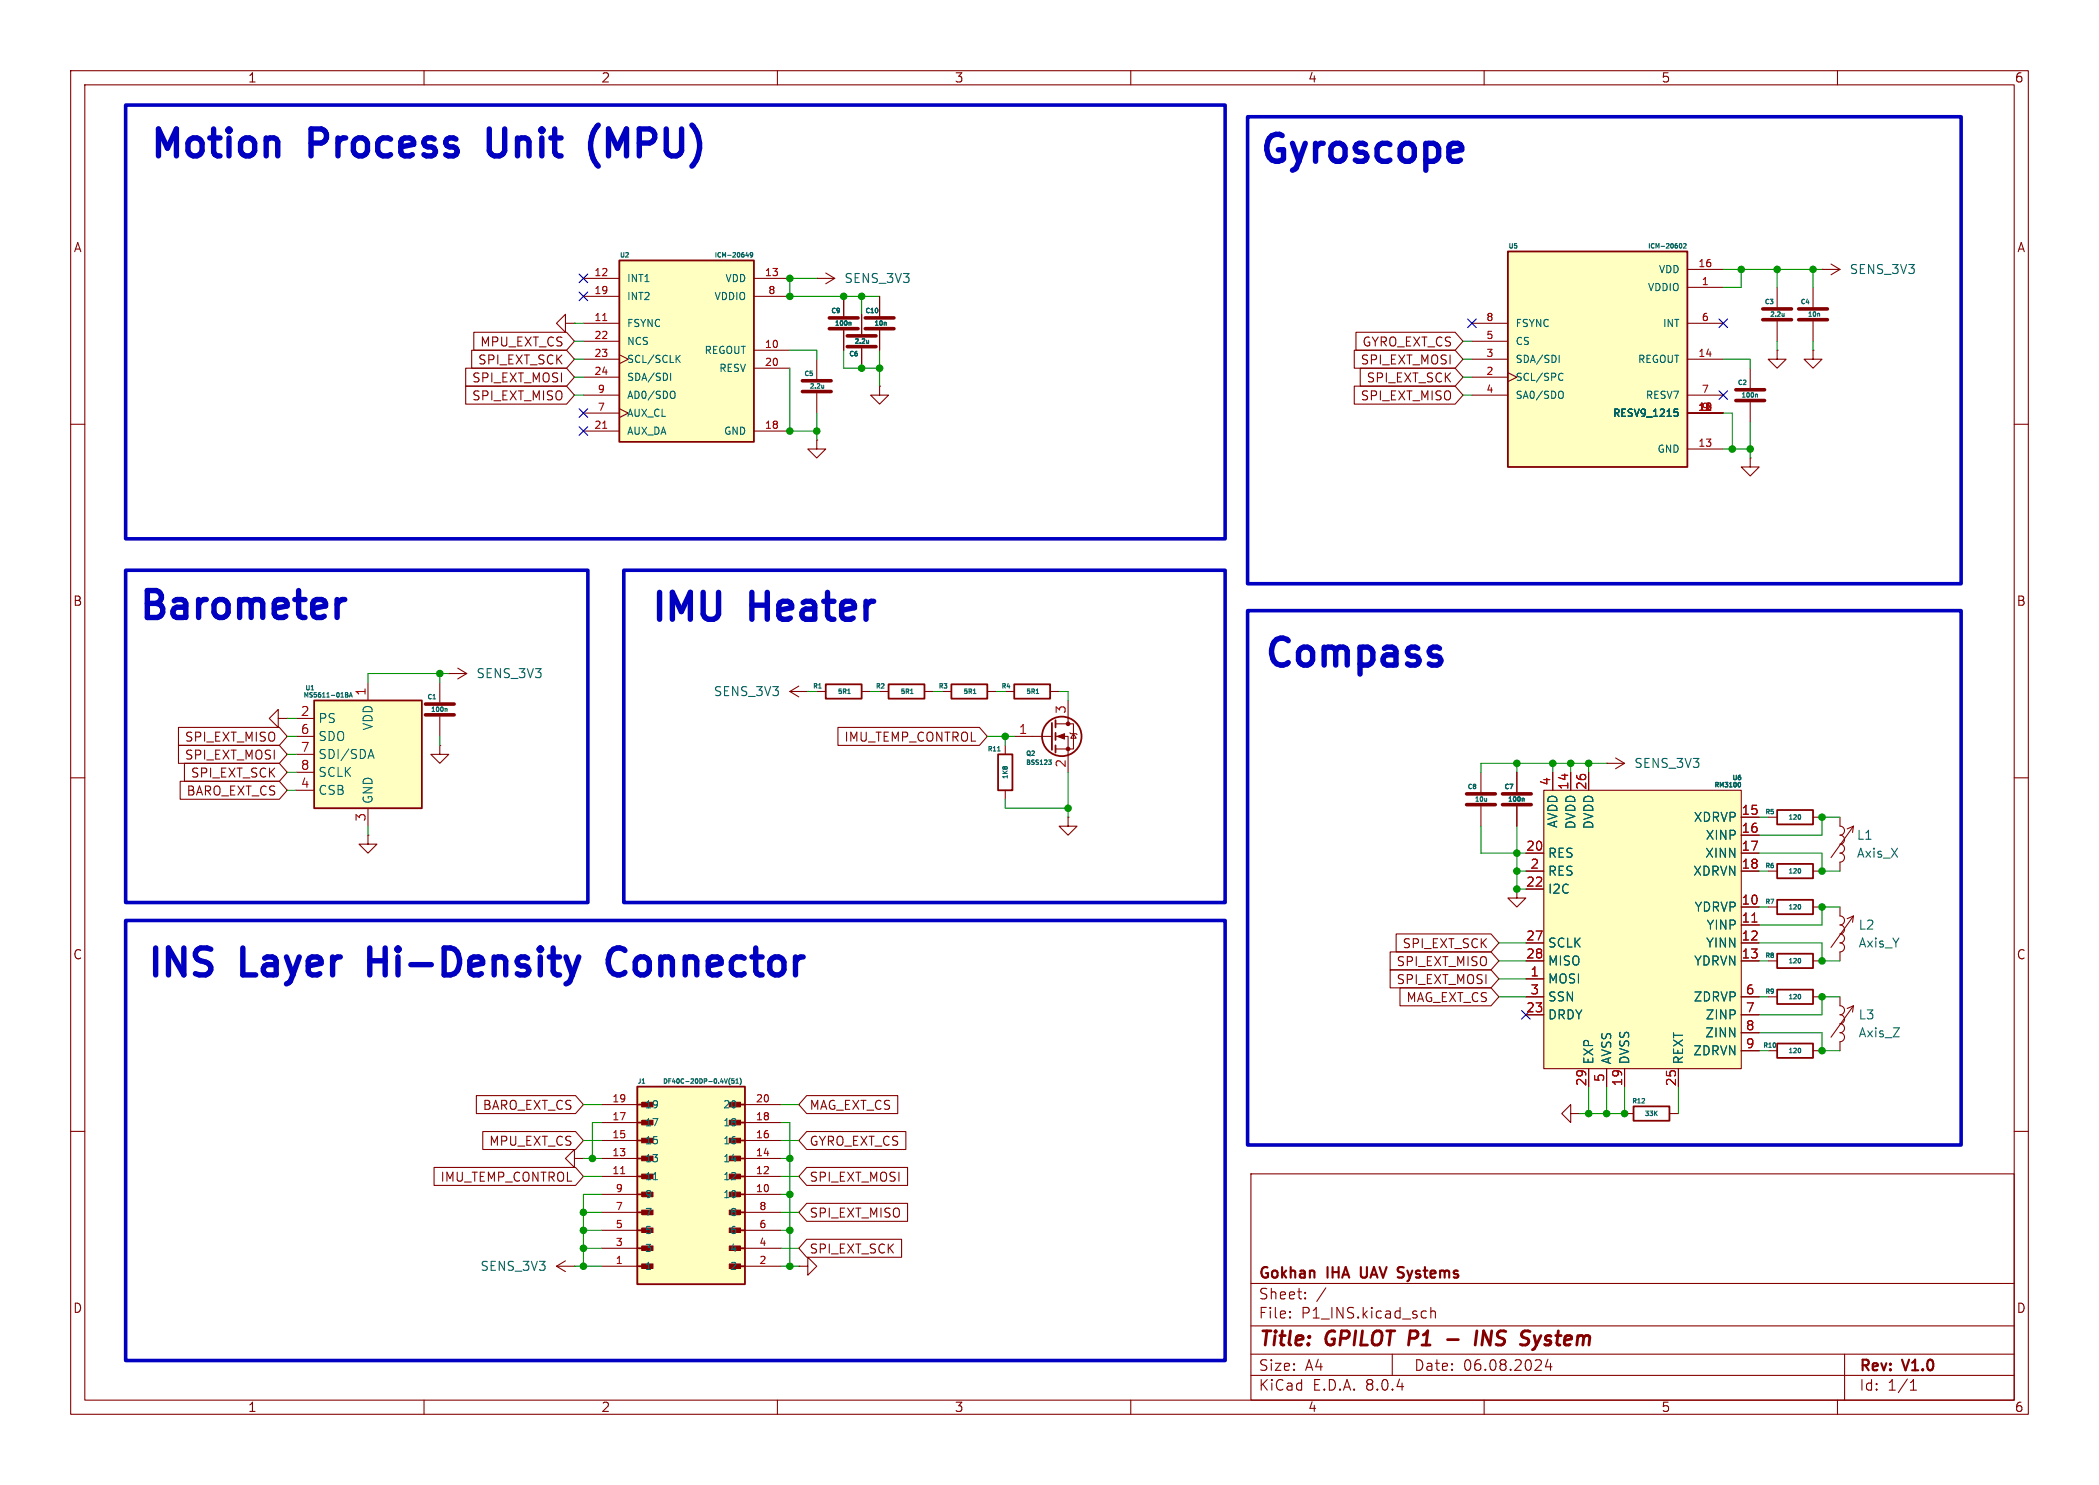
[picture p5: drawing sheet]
<svg xmlns="http://www.w3.org/2000/svg" width="297mm" height="210mm" viewBox="0 0 297 210" stroke-linecap="round" stroke-linejoin="round" font-family="sans-serif">
<g fill="none" stroke="#840000" stroke-width=".15">
<path d="M10 10h277v190h-277zM12 12h273v186h-273zM60 10v2M110 10v2M160 10v2M210 10v2M260 10v2M10 60h2M285 60h2M111.8 97.8l1.2 .8M111.8 97.8h2.5M113 97l-1.2 .8"/>
<path d="M114.3 97.8h.1M10 110h2M260.3 119.4a.64 .64 0 0 1 .7 .6 .64 .64 0 0 1-.7 .7M260.3 115.6v1.2a.64 .64 0 0 1 .7 .7 .64 .64 0 0 1-.7 .6 .64 .64 0 0 1 .7 .6 .64 .64 0 0 1-.7 .7M262.3 116.8l-3.2 4.5M262.3 116.8l-.9 .4M262.3 116.8l-.2 .9M285 110h2M250.2 123.2h1.3M250.2 135.9h1.3M250.2 128.3h1.3M256.5 123.2h1.3"/>
<path d="M256.5 135.9h1.3M256.5 128.3h1.3M260.3 120.6a.64 .64 0 0 1 .7 .7 .64 .64 0 0 1-.7 .6v1.3M10 160h2M250.2 141h1.3M256.5 141h1.3M285 160h2M81.3 163.8v-1.2l-1.3 1.2 1.3 1.3v-1.3h1.2M82.5 163.8h.1M177 166h108v32h-108zM60 198v2M110 198v2"/>
<path d="M160 198v2M177 194.5h108M177 191.5h108M177 187.5h108M177 181.5h108M182.5 186.3h.1l-.1 .1M182.5 186.3v.1M182.5 185.5v.1M182.5 185.5h.1l-.1 .1M184.7 183.6v.1M184.7 183.6h-.1l.1 .1M184.7 182.8v.1"/>
<path d="M184.7 182.8h-.1l.1 .1M187.6 182.1l-1.3 2M197 191.5v3M201.7 185.4l.1 .1M201.8 186.3l-.1 .1M202.5 184.9v1.5M202.5 185.5a.37 .37 0 0 1 .6 .1v.8M210 198v2M219 192.2l-.3 1.1h.9M219.4 192.8v1M260 198v2M261 191.5v6.5"/>
<path d="M270.3 196.6h.9M270.3 195.5l.4-.4v1.5"/>
</g>
<path d="M204.8 189.4h1.5M209 188.2l-.3 2M209.7 190.2l.2-2 .9 2M217.1 188.9l.3 1.3M217.4 190.2l-.3 .5-.3 .2M218 188.9l-.6 1.3" fill="none" stroke="#840000" stroke-width=".4"/>
<path d="M192.6 179.2v1.3M198.1 179.9l.4 .1M198.1 179.2l.5 .1M198.5 180.6l-.5 .1" fill="none" stroke="#840000" stroke-width=".3"/>
<path d="M251.5 140h5v2h-5zM251.5 122.2h5v2h-5zM251.5 134.9h5v2h-5zM251.5 127.3h5v2h-5z" fill="none" stroke="#840000" stroke-width=".25"/>
<path d="M254.6 122.8a.4 .4 0 0 1 0 .7M254.6 127.9a.4 .4 0 0 1 0 .7M254.6 135.5a.4 .4 0 0 1 0 .7M254.6 140.6a.4 .4 0 0 1 0 .7" fill="none" stroke="#006464" stroke-width=".15"/>
<path d="M90.2 153.7h15.2v27.9h-15.2z" fill="#ffffc2"/>
<g fill="none" stroke="#840000" stroke-width=".25">
<path d="M148.8 102.2v3.8M149.4 101.9v1M149.4 103.6v1M149.4 105.4v1M90.2 153.7h15.2v27.9h-15.2zM90.2 156.2h1.9M90.2 158.8h1.9M103.5 156.2h1.9M103.5 158.8h1.9M90.2 161.3h1.9M90.2 163.8h1.9M90.2 166.4h1.9"/>
<path d="M90.2 168.9h1.9M90.2 171.5h1.9M90.2 174h1.9M90.2 176.5h1.9M90.2 179.1h1.9M103.5 161.3h1.9M103.5 163.8h1.9M103.5 166.4h1.9M103.5 168.9h1.9M103.5 171.5h1.9M103.5 174h1.9M103.5 176.5h1.9"/>
<path d="M103.5 179.1h1.9"/>
<circle cx="150.2" cy="104.1" r="2.79"/>
</g>
<g fill="#840000" stroke="#840000" stroke-width=".15">
<path d="M90.8 155.9h1.6v.6h-1.6z"/>
<path d="M90.8 158.4h1.6v.7h-1.6z"/>
<path d="M90.8 161h1.6v.6h-1.6z"/>
<path d="M90.8 163.5h1.6v.6h-1.6z"/>
<path d="M90.8 166.1h1.6v.6h-1.6z"/>
<path d="M90.8 178.8h1.6v.6h-1.6z"/>
<path d="M103.2 155.9h1.6v.6h-1.6z"/>
<path d="M103.2 158.4h1.6v.7h-1.6z"/>
<path d="M103.2 161h1.6v.6h-1.6z"/>
<path d="M103.2 163.5h1.6v.6h-1.6z"/>
<path d="M103.2 166.1h1.6v.6h-1.6z"/>
<path d="M103.2 168.6h1.6v.6h-1.6z"/>
<path d="M103.2 171.1h1.6v.7h-1.6z"/>
<path d="M103.2 173.7h1.6v.6h-1.6z"/>
<path d="M103.2 176.2h1.6v.6h-1.6z"/>
<path d="M103.2 178.8h1.6v.6h-1.6z"/>
<path d="M149.6 104.1l1-.3v.7z"/>
<circle cx="151.1" cy="105.9" r=".25"/>
<circle cx="151.1" cy="102.4" r=".25"/>
</g>
<g fill="none" stroke="#840000" stroke-width=".15">
<path d="M115.6 39.4h.1M115.6 39.4h2.5M116.8 38.6l1.3 .8M118.1 39.4l-1.3 .7M124.5 54.6v1.3h1.2l-1.2 1.3-1.3-1.3h1.3M124.5 54.6h.1M124.5 41.9v2.8M124.5 46.7v2.8M247.6 64.8v1.2h1.3l-1.3 1.3-1.2-1.3h1.2M247.6 64.8h.1M63.5 95.3h.1M63.5 95.3h2.5"/>
<path d="M64.8 94.5l1.2 .8M66 95.3l-1.2 .7M151.1 99.1v3.3M39.4 101.6v-1.3l-1.3 1.3 1.3 1.3v-1.3h1.2M40.6 101.6h.1M52.1 118.1v1.3h1.2l-1.2 1.3-1.3-1.3h1.3M52.1 118.1h.1M62.2 105.4v1.3h1.3l-1.3 1.3-1.2-1.3h1.2M62.2 105.4h.1M143.5 104.1h5.3M149.4 104.1h1.7v5.1M149.4 102.4h2.5v3.5h-2.5"/>
<path d="M151.4 103.6l.1 .2h.8l.1 .1M151.9 103.8l.4 .6h-.8zM85.1 158.8h5.1M85.1 156.2h5.1M105.4 158.8h5.1M105.4 156.2h5.1M85.1 179.1h5.1M85.1 168.9h5.1M85.1 166.4h5.1M85.1 163.8h5.1M85.1 161.3h5.1M85.1 176.5h5.1"/>
<path d="M85.1 174h5.1M85.1 171.5h5.1M105.4 179.1h5.1M105.4 168.9h5.1M105.4 166.4h5.1M105.4 163.8h5.1M105.4 161.3h5.1M105.4 176.5h5.1M105.4 174h5.1M105.4 171.5h5.1M113 179.1h1.3v-1.3l1.3 1.3-1.3 1.2v-1.2M113 179.1h.1"/>
</g>
<path d="M125.3 45.6l.1 .4M148.4 107.5h.4l-.3 .2 .2 .1 .1 .2-.3 .1M90.9 153.2h.3M103.3 152.5a.73 .73 0 0 0 0 .9M103.9 152.6h-.3l-.1 .3 .3-.1 .1 .3h-.4M104.1 153.2h.4M104.1 152.7l.2-.1v.6M104.7 152.5a.73 .73 0 0 1 0 .9M92.4 166.8h.6" fill="none" stroke="#006464" stroke-width=".15"/>
<path d="M87.8 166h.6" fill="none" stroke="#a90000" stroke-width=".15"/>
<path d="M122.4 46.5h4.1M122.4 45h4.1" fill="none" stroke="#840000" stroke-width=".51"/>
<path d="M213.4 35.6h25.4v30.4h-25.4z" fill="#ffffc2"/>
<path d="M213.4 35.6h25.4v30.4h-25.4z" fill="none" stroke="#840000" stroke-width=".25"/>
<g fill="none" stroke="#840000" stroke-width=".15">
<path d="M238.8 38.1h5M257.8 38.1h.1M257.8 38.1h2.5M259.1 37.3l1.2 .8M260.3 38.1l-1.2 .8M80 45.7v-1.2l-1.3 1.2 1.3 1.3v-1.3h1.3M81.3 45.7h.1M119.4 41.9v2.8M119.4 46.7v2.8M121.9 44.5v2.7M121.9 49.3v2.8M208.3 50.8h5.1"/>
<path d="M208.3 53.3h5.1M208.3 55.9h5.1M208.3 48.3h5.1M208.3 45.7h5.1M213.4 52.7l1.2 .6-1.2 .7M238.8 40.6h5M238.8 58.4h5M238.8 50.8h5M238.8 55.9h5M238.8 45.7h5M247.6 52.1v2.8M247.6 56.9v2.8"/>
<path d="M251.5 49.5v1.3h1.2l-1.2 1.3-1.3-1.3h1.3M251.5 49.5h.1M251.5 40.6v2.8M251.5 45.5v2.8M256.5 49.5v1.3h1.3l-1.3 1.3-1.2-1.3h1.2M256.5 49.5h.1M256.5 40.6v2.8M256.5 45.5v2.8M115.6 62.2v1.3h1.2l-1.2 1.3-1.3-1.3h1.3M115.6 62.2h.1M238.8 63.5h5"/>
</g>
<g fill="none" stroke="#006464" stroke-width=".15">
<path d="M237.7 34.5l.1-.1a.31 .31 0 0 1 .2 .4 .31 .31 0 0 1-.3 .3M238.2 34.5l.3-.1 .1 .2-.4 .5h.4M120.2 45.6h.2v.4M122.9 48.1v.4M122.9 48.5h-.2M220.6 50.2v1.1M220.8 55.3a.34 .34 0 0 1 .4 .4v.3a.34 .34 0 0 1-.4 .3M220.9 52.8l.3 .1M221.2 53.7l-.3 .1M236.9 57.9h.5M237 58.3h.3l.2 .1-.1 .4-.4 .1M248.4 55.8h.2l.1 .4"/>
<path d="M252.4 44.3v.4M252.4 44.7h-.1M257.4 44.3l.1 .4"/>
</g>
<path d="M117.3 46.5h4.1M117.3 45h4.1M119.9 49h4.1M119.9 47.5h4.1M245.6 56.6h4.1M245.6 55.1h4.1M249.4 45.2h4.1M249.4 43.7h4.1M254.5 45.2h4.1M254.5 43.7h4.1" fill="none" stroke="#840000" stroke-width=".51"/>
<path d="M87.6 36.8h19.1v25.7h-19.1z" fill="#ffffc2"/>
<path d="M87.6 36.8h19.1v25.7h-19.1z" fill="none" stroke="#840000" stroke-width=".25"/>
<g fill="none" stroke="#840000" stroke-width=".15">
<path d="M82.5 39.4h5.1M106.7 39.4h5.1M82.5 45.7h5.1M82.5 41.9h5.1M82.5 48.3h5.1M82.5 50.8h5.1M82.5 53.3h5.1M82.5 58.4h5.1M82.5 55.9h5.1M87.6 50.2l1.3 .6-1.3 .6M87.6 57.8l1.3 .6-1.3 .7M106.7 49.5h5.1"/>
<path d="M106.7 41.9h5.1M106.7 52.1h5.1M82.5 61h5.1M106.7 61h5.1M209.5 109.2v2.8M209.5 114v2.8M227.3 108h.1M227.3 108h2.6M228.6 107.2l1.3 .8M229.9 108l-1.3 .7"/>
</g>
<path d="M85.3 45.3h.6M85.3 60.6h.6" fill="none" stroke="#a90000" stroke-width=".15"/>
<path d="M105.7 35.7l-.2 .4h.4M105.8 35.9v.5M106.5 36l-.1 .1h-.2v-.3l.2-.1 .1 .1v.4l-.3 .2M94.9 52.8v1M95.3 55.3l.1 .1a.65 .65 0 0 1-.1 .9M95.8 50.7l.4 .6M96.2 50.2l-.5 .6M210.3 113.3h.1M210.3 112.9v.4" fill="none" stroke="#006464" stroke-width=".15"/>
<path d="M207.5 113.8h4.1M207.5 112.3h4.1" fill="none" stroke="#840000" stroke-width=".51"/>
<path d="M44.4 99.1h15.3v15.2h-15.3z" fill="#ffffc2"/>
<path d="M44.4 99.1h15.3v15.2h-15.3z" fill="none" stroke="#840000" stroke-width=".25"/>
<path d="M115.6 50.8v2.8M115.6 55.6v2.8M52.1 96.5v2.6M41.9 101.6h2.5M41.9 111.8h2.5M41.9 104.1h2.5M41.9 106.7h2.5M41.9 109.2h2.5M52.1 114.3v2.5" fill="none" stroke="#840000" stroke-width=".15"/>
<path d="M116.5 54.5v.4M116.5 54.8l-.1 .1M44 97.6h.4M48.9 97.9h.2l.1 .2-.1 .2 .1 .2-.1 .1h-.2zM48.9 98.3h.2M49.4 98.6l.2-.7 .2 .7M49.5 98.4h.3M52.2 106.9h.6M52.5 106l.4 1.3" fill="none" stroke="#006464" stroke-width=".15"/>
<path d="M113.5 55.4h4.1M113.5 53.8h4.1" fill="none" stroke="#840000" stroke-width=".51"/>
<path d="M218.4 111.8h28v39.3h-28z" fill="#ffffc2"/>
<g fill="none" stroke="#840000" stroke-width=".15">
<path d="M65.9 54.6h14.3l1.1 1.3-1.1 1.3h-14.3zM65.9 52.1h14.3l1.1 1.2-1.1 1.3h-14.3zM66.7 49.5h13.5l1.1 1.3-1.1 1.3h-13.5zM67 47h13.2l1.1 1.3-1.1 1.2h-13.2zM119.4 41.9v2.8M119.4 46.7v2.8M121.9 44.5v2.7M121.9 49.3v2.8M124.5 41.9v2.8M124.5 46.7v2.8M191.6 54.6h14.3l1.1 1.3-1.1 1.3h-14.3zM191.6 49.5h14.3l1.1 1.3-1.1 1.3h-14.3z"/>
<path d="M191.9 47h14l1.1 1.3-1.1 1.2h-14zM192.5 52.1h13.4l1.1 1.2-1.1 1.3h-13.4zM62.2 96.5v2.8M115.6 97.8h1.2M121.9 97.8h1.3M124.5 97.8h1.2M130.8 97.8h1.3M133.3 97.8h1.3M139.7 97.8h1.3M142.2 97.8h1.3M148.6 97.8h1.3M25.3 105.4h14.2l1.1 1.3-1.1 1.3h-14.2z"/>
<path d="M25.3 102.9h14.2l1.1 1.2-1.1 1.3h-14.2zM25.5 110.5h14l1.1 1.3-1.1 1.2h-14zM26.1 107.9h13.4l1.1 1.3-1.1 1.3h-13.4zM62.2 101.3v2.8M118.6 102.9h20l1.1 1.2-1.1 1.3h-20zM142.2 105.4v1.3M142.2 111.8v1.2M151.1 115.6v1.2h1.3l-1.3 1.3-1.2-1.3h1.2M151.1 115.6h.1M214.6 109.2v2.8M214.6 114v2.8M218.4 111.8h28v39.3h-28z"/>
<path d="M219.7 109.2v2.6M222.2 109.2v2.6M224.8 109.2v2.6M246.4 115.6h2.5M246.4 118.1h2.5M250.2 115.6h1.3M256.5 115.6h1.3M196.7 134.6h14.3l1.1 1.3-1.1 1.3h-14.3zM196.7 137.2h14.3l1.1 1.2-1.1 1.3h-14.3zM197.5 132.1h13.5l1.1 1.3-1.1 1.2h-13.5zM198.1 139.7h12.9l1.1 1.3-1.1 1.2h-12.9zM214.6 125.7v1.3h1.3l-1.3 1.3-1.2-1.3h1.2"/>
<path d="M214.6 125.7h.1M215.9 138.4h2.5M215.9 133.4h2.5M215.9 135.9h2.5M215.9 120.7h2.5M215.9 123.2h2.5M215.9 125.7h2.5M246.4 128.3h2.5M246.4 130.8h2.5M246.4 133.4h2.5M246.4 135.9h2.5M246.4 120.7h2.5"/>
<path d="M246.4 123.2h2.5M260.3 133.3a.64 .64 0 0 1 .7 .7 .64 .64 0 0 1-.7 .6v1.3M260.3 128.3v1.2a.64 .64 0 0 1 .7 .7 .64 .64 0 0 1-.7 .6 .64 .64 0 0 1 .7 .6 .64 .64 0 0 1-.7 .7 .64 .64 0 0 1 .7 .6 .64 .64 0 0 1-.7 .7M262.3 129.5l-3.2 4.5M262.3 129.5l-.9 .4M262.3 129.5l-.2 .9M67.4 154.9h14l1.1 1.3-1.1 1.3h-14zM114.1 154.9h12.9v2.6h-12.9l-1.1-1.3zM215.9 143.5h2.5M215.9 141h2.5M222.2 157.5v-1.3l-1.2 1.3 1.2 1.3v-1.3h1.3M223.5 157.5h.1"/>
<path d="M224.8 151.1v2.6M227.3 151.1v2.6M229.9 151.1v2.6M229.9 157.5h1.2M236.2 157.5h1.3M237.5 151.1v2.6M246.4 143.5h2.5M246.4 141h2.5M246.4 146.1h2.5M246.4 148.6h2.5M250.2 148.6h1.3M256.5 148.6h1.3"/>
<path d="M260.3 146a.64 .64 0 0 1 .7 .7 .64 .64 0 0 1-.7 .6v1.3M260.3 141v1.2a.64 .64 0 0 1 .7 .7 .64 .64 0 0 1-.7 .6 .64 .64 0 0 1 .7 .6 .64 .64 0 0 1-.7 .7 .64 .64 0 0 1 .7 .6 .64 .64 0 0 1-.7 .7M262.3 142.2l-3.2 4.5M262.3 142.2l-.9 .4M262.3 142.2l-.2 .9M61.4 165.1h20l1.1 1.3-1.1 1.2h-20zM68.3 160h13.1l1.1 1.3-1.1 1.3h-13.1zM78.7 179.1l1.3 .7M78.7 179.1h2.6M80 178.3l-1.3 .8M81.3 179.1h.1M114.1 165.1h14.3v2.5h-14.3l-1.1-1.2z"/>
<path d="M114.1 160h14.1v2.6h-14.1l-1.1-1.3zM114.1 175.3h13.5v2.5h-13.5l-1.1-1.3zM114.1 170.2h14.3v2.5h-14.3l-1.1-1.2z"/>
</g>
<path d="M247.9 130.4h.7" fill="none" stroke="#a90000" stroke-width=".15"/>
<g fill="none" stroke="#006464" stroke-width=".15">
<path d="M120.2 45.6h.2v.4M122.9 48.1v.4M122.9 48.5h-.2M125.3 45.6l.1 .4M61.3 98.8h.3M115.8 97.3h.4M119.9 98.1h.4M128.8 98.1h.4M137.7 98.1h.4M146.6 98.1h.4M63 100.2h.2l.1 .4M141.2 106.2h.3"/>
<path d="M142 108.4l-.1 .1M142 108.4h.1M142 108.4l.1 .1M142.2 108.5h.3M215.4 112.9h.2l.1 .4M246.3 110.8v.4l-.2 .1M254.6 115.2a.4 .4 0 0 1 0 .7M232.3 156h.4M232.7 155.4v.2M234.2 157.4l.3 .4M234.5 157.1l-.4 .4M254.6 148.2a.4 .4 0 0 1 0 .7"/>
</g>
<path d="M116.8 96.8h5.1v2h-5.1zM125.7 96.8h5.1v2h-5.1zM134.6 96.8h5.1v2h-5.1zM143.5 96.8h5.1v2h-5.1zM141.2 106.7h2.1v5.1h-2.1zM251.5 114.6h5v2h-5zM231.1 156.5h5.1v2h-5.1zM251.5 147.6h5v2h-5z" fill="none" stroke="#840000" stroke-width=".25"/>
<path d="M60.2 99.6h4.1M60.2 101.1h4.1M212.6 113.8h4.1M212.6 112.3h4.1" fill="none" stroke="#840000" stroke-width=".51"/>
<path d="M84.7 17.7a4.4 4.4 0 0 0 0 5.8M47.7 84.8v2.5M48.8 84.8a.97 .97 0 0 0-1.1 .7M81.9 135.3l-.9 2.6M87.7 134.1a1.28 1.28 0 0 0-1.4 .9 2.44 2.44 0 0 0 .5 2.7l.5 .2h.4" fill="none" stroke="#0000c2" stroke-width=".76"/>
<path d="M17.8 14.9h155.6v61.3h-155.6zM176.5 16.5h101v66.1h-101zM17.8 80.6h65.4v47h-65.4zM88.3 80.6h85.1v47h-85.1zM176.5 86.4h101v75.5h-101zM17.8 130.2h155.6v62.2h-155.6z" fill="none" stroke="#0000c2" stroke-width=".51"/>
<g fill="none" stroke="#009600" stroke-width=".15">
<path d="M115.6 39.4h-3.8v2.5h12.7M243.8 38.1h14M246.4 38.1v2.5h-2.6M251.5 38.1v2.5M256.5 38.1v2.5M81.3 45.7h1.2M81.3 48.3h1.2M81.3 50.8h1.2M81.3 53.3h1.2M81.3 55.9h1.2M111.8 52.1v8.9h3.8M111.8 49.5h3.8v1.3"/>
<path d="M115.6 58.4v3.8M119.4 49.5v2.6h5.1M121.9 41.9v2.6M124.5 49.5v5.1M207 48.3h1.3M207 50.8h1.3M207 53.3h1.3M207 55.9h1.3M243.8 50.8h3.8v1.3M243.8 58.4h1.3v5.1M247.6 59.7v5.1M251.5 48.3v1.2"/>
<path d="M256.5 48.3v1.2M243.8 63.5h3.8M62.2 95.3v1.2M63.5 95.3h-11.4v1.2M114.3 97.8h1.3M123.2 97.8h1.3M132.1 97.8h1.2M141 97.8h1.2M149.9 97.8h1.2v1.3M40.6 101.6h1.3M40.6 106.7h1.3M40.6 104.1h1.3"/>
<path d="M40.6 111.8h1.3M40.6 109.2h1.3M52.1 116.8v1.3M62.2 104.1v1.3M139.7 104.1h3.8M142.2 113v1.3h8.9M142.2 104.1v1.3M151.1 109.2v6.4M209.5 116.8v3.9h6.4M214.6 108v1.2M214.6 116.8v8.9h1.3M219.7 108v1.2"/>
<path d="M222.2 108v1.2M224.8 108v1.2M227.3 108h-17.8v1.2M248.9 115.6h1.3M260.3 115.6h-2.5v2.5h-8.9M212.1 133.4h3.8M212.1 135.9h3.8M212.1 138.4h3.8M214.6 123.2h1.3M248.9 120.7h8.9v2.5h2.5M248.9 133.4h8.9v2.5h2.5M248.9 123.2h1.3"/>
<path d="M248.9 128.3h1.3M248.9 135.9h1.3M260.3 128.3h-2.5v2.5h-8.9M82.5 156.2h2.6M85.1 158.8h-1.3v5M110.5 158.8h1.3v20.3M110.5 156.2h2.5M212.1 141h3.8M224.8 153.7v3.8M227.3 153.7v3.8M229.9 153.7v3.8h-6.4M237.5 153.7v3.8"/>
<path d="M248.9 146.1h8.9v2.5h2.5M248.9 141h1.3M248.9 148.6h1.3M260.3 141h-2.5v2.5h-8.9M81.3 179.1h3.8M82.5 161.3h2.6M82.5 163.8h2.6M82.5 174h2.6M82.5 171.5h2.6M82.5 166.4h2.6M82.5 176.5h2.6M85.1 168.9h-2.6v10.2"/>
<path d="M110.5 161.3h2.5M110.5 163.8h1.3M110.5 179.1h2.5M110.5 174h1.3M110.5 168.9h1.3M110.5 171.5h2.5M110.5 166.4h2.5M110.5 176.5h2.5"/>
</g>
<g fill="none" stroke="#000084" stroke-width=".15">
<path d="M81.9 38.8l1.3 1.2M83.2 38.8l-1.3 1.2M81.9 57.8l1.3 1.2M81.9 41.3l1.3 1.2M83.2 57.8l-1.3 1.2M83.2 41.3l-1.3 1.2M207.7 45.1l1.2 1.2M208.9 45.1l-1.2 1.2M243.2 55.3l1.2 1.2M243.2 45.1l1.2 1.2M244.4 55.3l-1.2 1.2M244.4 45.1l-1.2 1.2"/>
<path d="M81.9 60.4l1.3 1.2M83.2 60.4l-1.3 1.2M215.3 142.9l1.2 1.2M216.5 142.9l-1.2 1.2"/>
</g>
<g fill="#009600" stroke="#009600" stroke-width=".15">
<circle cx="124.5" cy="52.1" r=".46"/>
<circle cx="151.1" cy="114.3" r=".46"/>
<circle cx="111.8" cy="39.4" r=".46"/>
<circle cx="142.2" cy="104.1" r=".46"/>
<circle cx="121.9" cy="52.1" r=".46"/>
<circle cx="119.4" cy="41.9" r=".46"/>
<circle cx="121.9" cy="41.9" r=".46"/>
<circle cx="111.8" cy="179.1" r=".46"/>
<circle cx="111.8" cy="168.9" r=".46"/>
<circle cx="111.8" cy="174" r=".46"/>
<circle cx="111.8" cy="163.8" r=".46"/>
<circle cx="62.2" cy="95.3" r=".46"/>
<circle cx="83.8" cy="163.8" r=".46"/>
<circle cx="82.5" cy="179.1" r=".46"/>
<circle cx="82.5" cy="176.5" r=".46"/>
<circle cx="82.5" cy="174" r=".46"/>
<circle cx="82.5" cy="171.5" r=".46"/>
<circle cx="111.8" cy="61" r=".46"/>
<circle cx="115.6" cy="61" r=".46"/>
<circle cx="111.8" cy="41.9" r=".46"/>
<circle cx="222.2" cy="108" r=".46"/>
<circle cx="214.6" cy="108" r=".46"/>
<circle cx="219.7" cy="108" r=".46"/>
<circle cx="224.8" cy="108" r=".46"/>
<circle cx="245.1" cy="63.5" r=".46"/>
<circle cx="247.6" cy="63.5" r=".46"/>
<circle cx="214.6" cy="120.7" r=".46"/>
<circle cx="214.6" cy="123.2" r=".46"/>
<circle cx="214.6" cy="125.7" r=".46"/>
<circle cx="257.8" cy="128.3" r=".46"/>
<circle cx="257.8" cy="135.9" r=".46"/>
<circle cx="257.8" cy="115.6" r=".46"/>
<circle cx="257.8" cy="123.2" r=".46"/>
<circle cx="257.8" cy="141" r=".46"/>
<circle cx="257.8" cy="148.6" r=".46"/>
<circle cx="251.5" cy="38.1" r=".46"/>
<circle cx="246.4" cy="38.1" r=".46"/>
<circle cx="256.5" cy="38.1" r=".46"/>
<circle cx="227.3" cy="157.5" r=".46"/>
<circle cx="224.8" cy="157.5" r=".46"/>
<circle cx="229.9" cy="157.5" r=".46"/>
</g>
<g font-size="5.3" fill="#0000c2">
<text x="20.8" y="23.4">Motion</text>
<text x="43.9" y="23.4">Process</text>
<text x="70.6" y="23.4">Unit</text>
<text x="86.5" y="23.4">(MPU)</text>
<text x="177.8" y="24.1">Gyroscope</text>
<text x="19.2" y="88.7">Barometer</text>
<text x="91.7" y="88.9">IMU</text>
<text x="106.2" y="88.9">Heater</text>
<text x="178.4" y="95.4">Compass</text>
<text x="20.4" y="139.2">INS</text>
<text x="34.2" y="139.2">Layer</text>
<text x="53.7" y="139.2">Hi-Density</text>
<text x="89.2" y="139.2">Connector</text>
</g>
<g font-size="2.8" fill="#840000">
<text x="178" y="190.9">Title:</text>
<text x="187.7" y="190.9">GPILOT P1</text>
<text x="211.2" y="190.9">INS</text>
<text x="218.5" y="190.9">System</text>
</g>
<g font-size="2.1" fill="#840000">
<text x="178" y="184">Sheet:</text>
<text x="178" y="181.2">Gokhan</text>
<text x="187.9" y="181.2">IHA</text>
<text x="193.2" y="181.2">UAV</text>
<text x="199.1" y="181.2">Systems</text>
<text x="178" y="186.7">File:</text>
<text x="184.1" y="186.7">P1_INS.kicad_sch</text>
<text x="178" y="196.9">KiCad</text>
<text x="178" y="194.1">Size:</text>
<text x="184.7" y="194.1">A4</text>
<text x="185.7" y="196.9">E.D.A.</text>
<text x="193.3" y="196.9">8.0.4</text>
<text x="200" y="194.1">Date:</text>
<text x="207" y="194.1">06.08.2024</text>
<text x="263" y="194.3">Rev:</text>
<text x="263" y="196.9">Id:</text>
<text x="267.1" y="196.9">1/1</text>
<text x="269.4" y="194.3">V1.0</text>
</g>
<g font-size="1.8" fill="#840000">
<text x="35" y="11.9">1</text>
<text x="85" y="11.9">2</text>
<text x="135" y="11.9">3</text>
<text x="185" y="11.9">4</text>
<text x="235" y="11.9">5</text>
<text x="285" y="11.9">6</text>
<text x="10.3" y="35.9">A</text>
<text x="285.3" y="35.9">A</text>
<text x="67.6" y="51.8">SPI_EXT_SCK</text>
<text x="67.9" y="49.2">MPU_EXT_CS</text>
<text x="192.4" y="51.8">SPI_EXT_MOSI</text>
<text x="192.7" y="49.2">GYRO_EXT_CS</text>
<text x="66.7" y="56.8">SPI_EXT_MISO</text>
<text x="66.7" y="54.3">SPI_EXT_MOSI</text>
<text x="192.4" y="56.8">SPI_EXT_MISO</text>
<text x="193.3" y="54.3">SPI_EXT_SCK</text>
<text x="10.3" y="85.9">B</text>
<text x="285.3" y="85.9">B</text>
<text x="26.1" y="107.6">SPI_EXT_MOSI</text>
<text x="26.1" y="105.1">SPI_EXT_MISO</text>
<text x="119.4" y="105.1">IMU_TEMP_CONTROL</text>
<text x="26.3" y="112.7">BARO_EXT_CS</text>
<text x="26.9" y="110.2">SPI_EXT_SCK</text>
<text x="10.3" y="135.9">C</text>
<text x="197.5" y="136.8">SPI_EXT_MISO</text>
<text x="198.4" y="134.3">SPI_EXT_SCK</text>
<text x="285.3" y="135.9">C</text>
<text x="197.5" y="139.4">SPI_EXT_MOSI</text>
<text x="198.9" y="141.9">MAG_EXT_CS</text>
<text x="68.2" y="157.2">BARO_EXT_CS</text>
<text x="114.5" y="157.2">MAG_EXT_CS</text>
<text x="62.2" y="167.3">IMU_TEMP_CONTROL</text>
<text x="69.1" y="162.2">MPU_EXT_CS</text>
<text x="114.5" y="167.3">SPI_EXT_MOSI</text>
<text x="114.5" y="162.2">GYRO_EXT_CS</text>
<text x="114.5" y="172.4">SPI_EXT_MISO</text>
<text x="114.5" y="177.5">SPI_EXT_SCK</text>
<text x="10.3" y="185.9">D</text>
<text x="285.3" y="185.9">D</text>
<text x="35" y="199.9">1</text>
<text x="85" y="199.9">2</text>
<text x="135" y="199.9">3</text>
<text x="185" y="199.9">4</text>
<text x="235" y="199.9">5</text>
<text x="285" y="199.9">6</text>
</g>
<g font-size="1.8" fill="#006464">
<text x="119.4" y="40.2">SENS_3V3</text>
<text x="261.6" y="39">SENS_3V3</text>
<text x="67.3" y="96.1">SENS_3V3</text>
<text x="100.9" y="98.7">SENS_3V3</text>
<text x="45" y="102.5">PS</text>
<text x="45" y="105">SDO</text>
<text x="45" y="107.5">SDI/SDA</text>
<text x="52.9" y="103.4" transform="rotate(-90 52.9 103.4)">VDD</text>
<text x="45" y="112.6">CSB</text>
<text x="45" y="110.1">SCLK</text>
<text x="52.9" y="113.8" transform="rotate(-90 52.9 113.8)">GND</text>
<text x="231.1" y="108.8">SENS_3V3</text>
<text x="220.6" y="117.2" transform="rotate(-90 220.6 117.2)">AVDD</text>
<text x="223.1" y="117.4" transform="rotate(-90 223.1 117.4)">DVDD</text>
<text x="225.7" y="117.4" transform="rotate(-90 225.7 117.4)">DVDD</text>
<text x="239.6" y="116.4">XDRVP</text>
<text x="241.3" y="119">XINP</text>
<text x="262.6" y="119">L1</text>
<text x="218.9" y="124.1">RES</text>
<text x="218.9" y="121.5">RES</text>
<text x="239.5" y="124.1">XDRVN</text>
<text x="241.2" y="121.5">XINN</text>
<text x="262.6" y="121.5">Axis_X</text>
<text x="218.9" y="126.6">I2C</text>
<text x="239.7" y="129.1">YDRVP</text>
<text x="241.4" y="131.7">YINP</text>
<text x="262.9" y="131.7">L2</text>
<text x="218.9" y="134.2">SCLK</text>
<text x="218.9" y="136.8">MISO</text>
<text x="239.6" y="136.8">YDRVN</text>
<text x="241.3" y="134.2">YINN</text>
<text x="262.9" y="134.2">Axis_Y</text>
<text x="218.9" y="139.3">MOSI</text>
<text x="218.9" y="141.8">SSN</text>
<text x="239.6" y="141.8">ZDRVP</text>
<text x="218.9" y="144.4">DRDY</text>
<text x="239.5" y="149.5">ZDRVN</text>
<text x="241.2" y="146.9">ZINN</text>
<text x="241.3" y="144.4">ZINP</text>
<text x="262.9" y="144.4">L3</text>
<text x="262.9" y="146.9">Axis_Z</text>
<text x="225.7" y="150.6" transform="rotate(-90 225.7 150.6)">EXP</text>
<text x="228.2" y="150.6" transform="rotate(-90 228.2 150.6)">AVSS</text>
<text x="230.7" y="150.6" transform="rotate(-90 230.7 150.6)">DVSS</text>
<text x="238.4" y="150.6" transform="rotate(-90 238.4 150.6)">REXT</text>
<text x="67.9" y="179.9">SENS_3V3</text>
</g>
<g font-size="1.8" fill="#a90000">
<text x="42.5" y="101.3">2</text>
<text x="51.8" y="98.5" transform="rotate(-90 51.8 98.5)">1</text>
<text x="150.9" y="101" transform="rotate(-90 150.9 101)">3</text>
<text x="42.5" y="103.9">6</text>
<text x="42.5" y="106.4">7</text>
<text x="144.1" y="103.9">1</text>
<text x="42.5" y="111.5">4</text>
<text x="42.5" y="109">8</text>
<text x="150.9" y="108.7" transform="rotate(-90 150.9 108.7)">2</text>
<text x="219.5" y="111.2" transform="rotate(-90 219.5 111.2)">4</text>
<text x="222" y="111.8" transform="rotate(-90 222 111.8)">14</text>
<text x="224.5" y="111.8" transform="rotate(-90 224.5 111.8)">26</text>
<text x="51.8" y="116.3" transform="rotate(-90 51.8 116.3)">3</text>
<text x="246.3" y="115.3">15</text>
<text x="246.3" y="117.9">16</text>
<text x="215.9" y="120.4">20</text>
<text x="215.9" y="125.5">22</text>
<text x="216.5" y="122.9">2</text>
<text x="246.3" y="120.4">17</text>
<text x="246.3" y="122.9">18</text>
<text x="246.3" y="128">10</text>
<text x="246.3" y="130.6">11</text>
<text x="215.9" y="133.1">27</text>
<text x="215.9" y="135.6">28</text>
<text x="246.3" y="133.1">12</text>
<text x="246.3" y="135.6">13</text>
<text x="215.9" y="143.3">23</text>
<text x="216.5" y="138.2">1</text>
<text x="216.5" y="140.7">3</text>
<text x="246.9" y="140.7">6</text>
<text x="246.9" y="143.3">7</text>
<text x="246.9" y="145.8">8</text>
<text x="246.9" y="148.3">9</text>
<text x="224.5" y="153.7" transform="rotate(-90 224.5 153.7)">29</text>
<text x="227.1" y="153.1" transform="rotate(-90 227.1 153.1)">5</text>
<text x="229.6" y="153.7" transform="rotate(-90 229.6 153.7)">19</text>
<text x="237.2" y="153.7" transform="rotate(-90 237.2 153.7)">25</text>
</g>
<g font-size="1.4" fill="#a90000">
<text x="84" y="39.1">12</text>
<text x="84" y="41.7">19</text>
<text x="108.1" y="39.1">13</text>
<text x="108.6" y="41.7">8</text>
<text x="240.2" y="37.8">16</text>
<text x="240.7" y="40.4">1</text>
<text x="84" y="45.5">11</text>
<text x="210.2" y="45.5">8</text>
<text x="240.7" y="45.5">6</text>
<text x="84" y="48">22</text>
<text x="84" y="50.5">23</text>
<text x="84" y="53.1">24</text>
<text x="108.1" y="49.3">10</text>
<text x="108.1" y="51.8">20</text>
<text x="210.2" y="53.1">2</text>
<text x="210.2" y="50.5">3</text>
<text x="210.2" y="48">5</text>
<text x="240.2" y="50.5">14</text>
<text x="84.5" y="58.2">7</text>
<text x="84.5" y="55.6">9</text>
<text x="210.2" y="55.6">4</text>
<text x="240.7" y="55.6">7</text>
<text x="240.7" y="58.2">91</text>
<text x="241" y="58.2">2</text>
<text x="84" y="60.7">21</text>
<text x="108.1" y="60.7">18</text>
<text x="240.2" y="63.2">13</text>
<text x="86.5" y="156">19</text>
<text x="106.9" y="156">20</text>
<text x="86.5" y="161">15</text>
<text x="86.5" y="158.5">17</text>
<text x="106.9" y="161">16</text>
<text x="106.9" y="158.5">18</text>
<text x="86.5" y="166.1">11</text>
<text x="86.5" y="163.6">13</text>
<text x="106.9" y="166.1">12</text>
<text x="106.9" y="163.6">14</text>
<text x="87" y="173.7">5</text>
<text x="87" y="171.2">7</text>
<text x="87" y="168.7">9</text>
<text x="106.9" y="168.7">10</text>
<text x="107.3" y="173.7">6</text>
<text x="107.3" y="171.2">8</text>
<text x="87" y="178.8">1</text>
<text x="87" y="176.3">3</text>
<text x="107.3" y="178.8">2</text>
<text x="107.3" y="176.3">4</text>
</g>
<g font-size="1.4" fill="#006464">
<text x="88.6" y="40.1">INT1</text>
<text x="102.5" y="40.1">VDD</text>
<text x="233" y="41.4">VDDIO</text>
<text x="234.6" y="38.8">VDD</text>
<text x="88.6" y="46.5">FSYNC</text>
<text x="88.6" y="42.6">INT2</text>
<text x="101" y="42.6">VDDIO</text>
<text x="214.4" y="46.5">FSYNC</text>
<text x="235.2" y="46.5">INT</text>
<text x="88.6" y="49">NCS</text>
<text x="88.6" y="51.5">SCL/SCLK</text>
<text x="99.6" y="50.3">REGOUT</text>
<text x="101.6" y="52.8">RESV</text>
<text x="214.4" y="51.5">SDA/SDI</text>
<text x="214.4" y="49">CS</text>
<text x="231.6" y="51.5">REGOUT</text>
<text x="88.6" y="54.1">SDA/SDI</text>
<text x="88.6" y="59.2">AUX_CL</text>
<text x="88.6" y="56.6">AD0/SDO</text>
<text x="214.4" y="54.1">SCL/SPC</text>
<text x="214.4" y="56.6">SA0/SDO</text>
<text x="228.1" y="59.2">RESV9_1215</text>
<text x="232.7" y="56.6">RESV7</text>
<text x="88.6" y="61.7">AUX_DA</text>
<text x="102.3" y="61.7">GND</text>
<text x="234.4" y="64.2">GND</text>
<text x="91.2" y="159.5">17</text>
<text x="91.2" y="156.9">19</text>
<text x="102.2" y="159.5">18</text>
<text x="102.2" y="156.9">20</text>
<text x="91.2" y="167.1">11</text>
<text x="91.2" y="164.6">13</text>
<text x="91.2" y="162">15</text>
<text x="102.2" y="167.1">12</text>
<text x="102.2" y="164.6">14</text>
<text x="102.2" y="162">16</text>
<text x="91.2" y="172.2">7</text>
<text x="91.2" y="169.6">9</text>
<text x="102.2" y="169.6">10</text>
<text x="103.2" y="172.2">8</text>
<text x="91.2" y="179.8">1</text>
<text x="91.2" y="177.3">3</text>
<text x="91.2" y="174.7">5</text>
<text x="103.2" y="179.8">2</text>
<text x="103.2" y="177.3">4</text>
<text x="103.2" y="174.7">6</text>
</g>
<g font-size=".9" fill="#006464">
<text x="213.3" y="35.3">U5</text>
<text x="233.1" y="35.3">ICM-20602</text>
<text x="87.6" y="36.6">U2</text>
<text x="101" y="36.6">ICM-20649</text>
<text x="117.5" y="44.5">C9</text>
<text x="118" y="46.3">100n</text>
<text x="122.3" y="44.5">C10</text>
<text x="123.6" y="46.3">10n</text>
<text x="249.6" y="43.2">C3</text>
<text x="250.3" y="45">2.2u</text>
<text x="254.7" y="43.2">C4</text>
<text x="255.7" y="45">10n</text>
<text x="113.7" y="53.4">C5</text>
<text x="120" y="50.6">C6</text>
<text x="120.8" y="48.8">2.2u</text>
<text x="114.4" y="55.2">2.2u</text>
<text x="245.8" y="54.6">C2</text>
<text x="246.3" y="56.4">100n</text>
<text x="42.8" y="98.8">MS5611-01BA</text>
<text x="43.1" y="97.8">U1</text>
<text x="60.3" y="99.1">C1</text>
<text x="60.9" y="100.9">100n</text>
<text x="114.9" y="97.6">R1</text>
<text x="118.4" y="98.3">5R1</text>
<text x="123.8" y="97.6">R2</text>
<text x="127.3" y="98.3">5R1</text>
<text x="132.7" y="97.6">R3</text>
<text x="136.2" y="98.3">5R1</text>
<text x="141.6" y="97.6">R4</text>
<text x="145.1" y="98.3">5R1</text>
<text x="139.6" y="106.5">R11</text>
<text x="145.1" y="107.1">Q2</text>
<text x="142.8" y="110.3" transform="rotate(-90 142.8 110.3)">1K8</text>
<text x="145.1" y="108.4">BSS123</text>
<text x="207.5" y="111.8">C8</text>
<text x="208.6" y="113.6">10u</text>
<text x="212.7" y="111.8">C7</text>
<text x="213.3" y="113.6">100n</text>
<text x="242.5" y="111.5">RM3100</text>
<text x="245" y="110.5">U6</text>
<text x="249.7" y="115.4">R5</text>
<text x="252.9" y="116.1">120</text>
<text x="249.7" y="123">R6</text>
<text x="252.9" y="123.7">120</text>
<text x="249.7" y="128.1">R7</text>
<text x="252.9" y="128.8">120</text>
<text x="249.7" y="135.7">R8</text>
<text x="252.9" y="136.4">120</text>
<text x="249.7" y="140.8">R9</text>
<text x="252.9" y="141.5">120</text>
<text x="249.4" y="148.4">R10</text>
<text x="252.9" y="149.1">120</text>
<text x="90.1" y="153.5">J1</text>
<text x="93.7" y="153.5">DF40C-20DP-0.4V(51)</text>
<text x="230.8" y="156.2">R12</text>
<text x="232.6" y="158">33K</text>
</g>
</svg>
